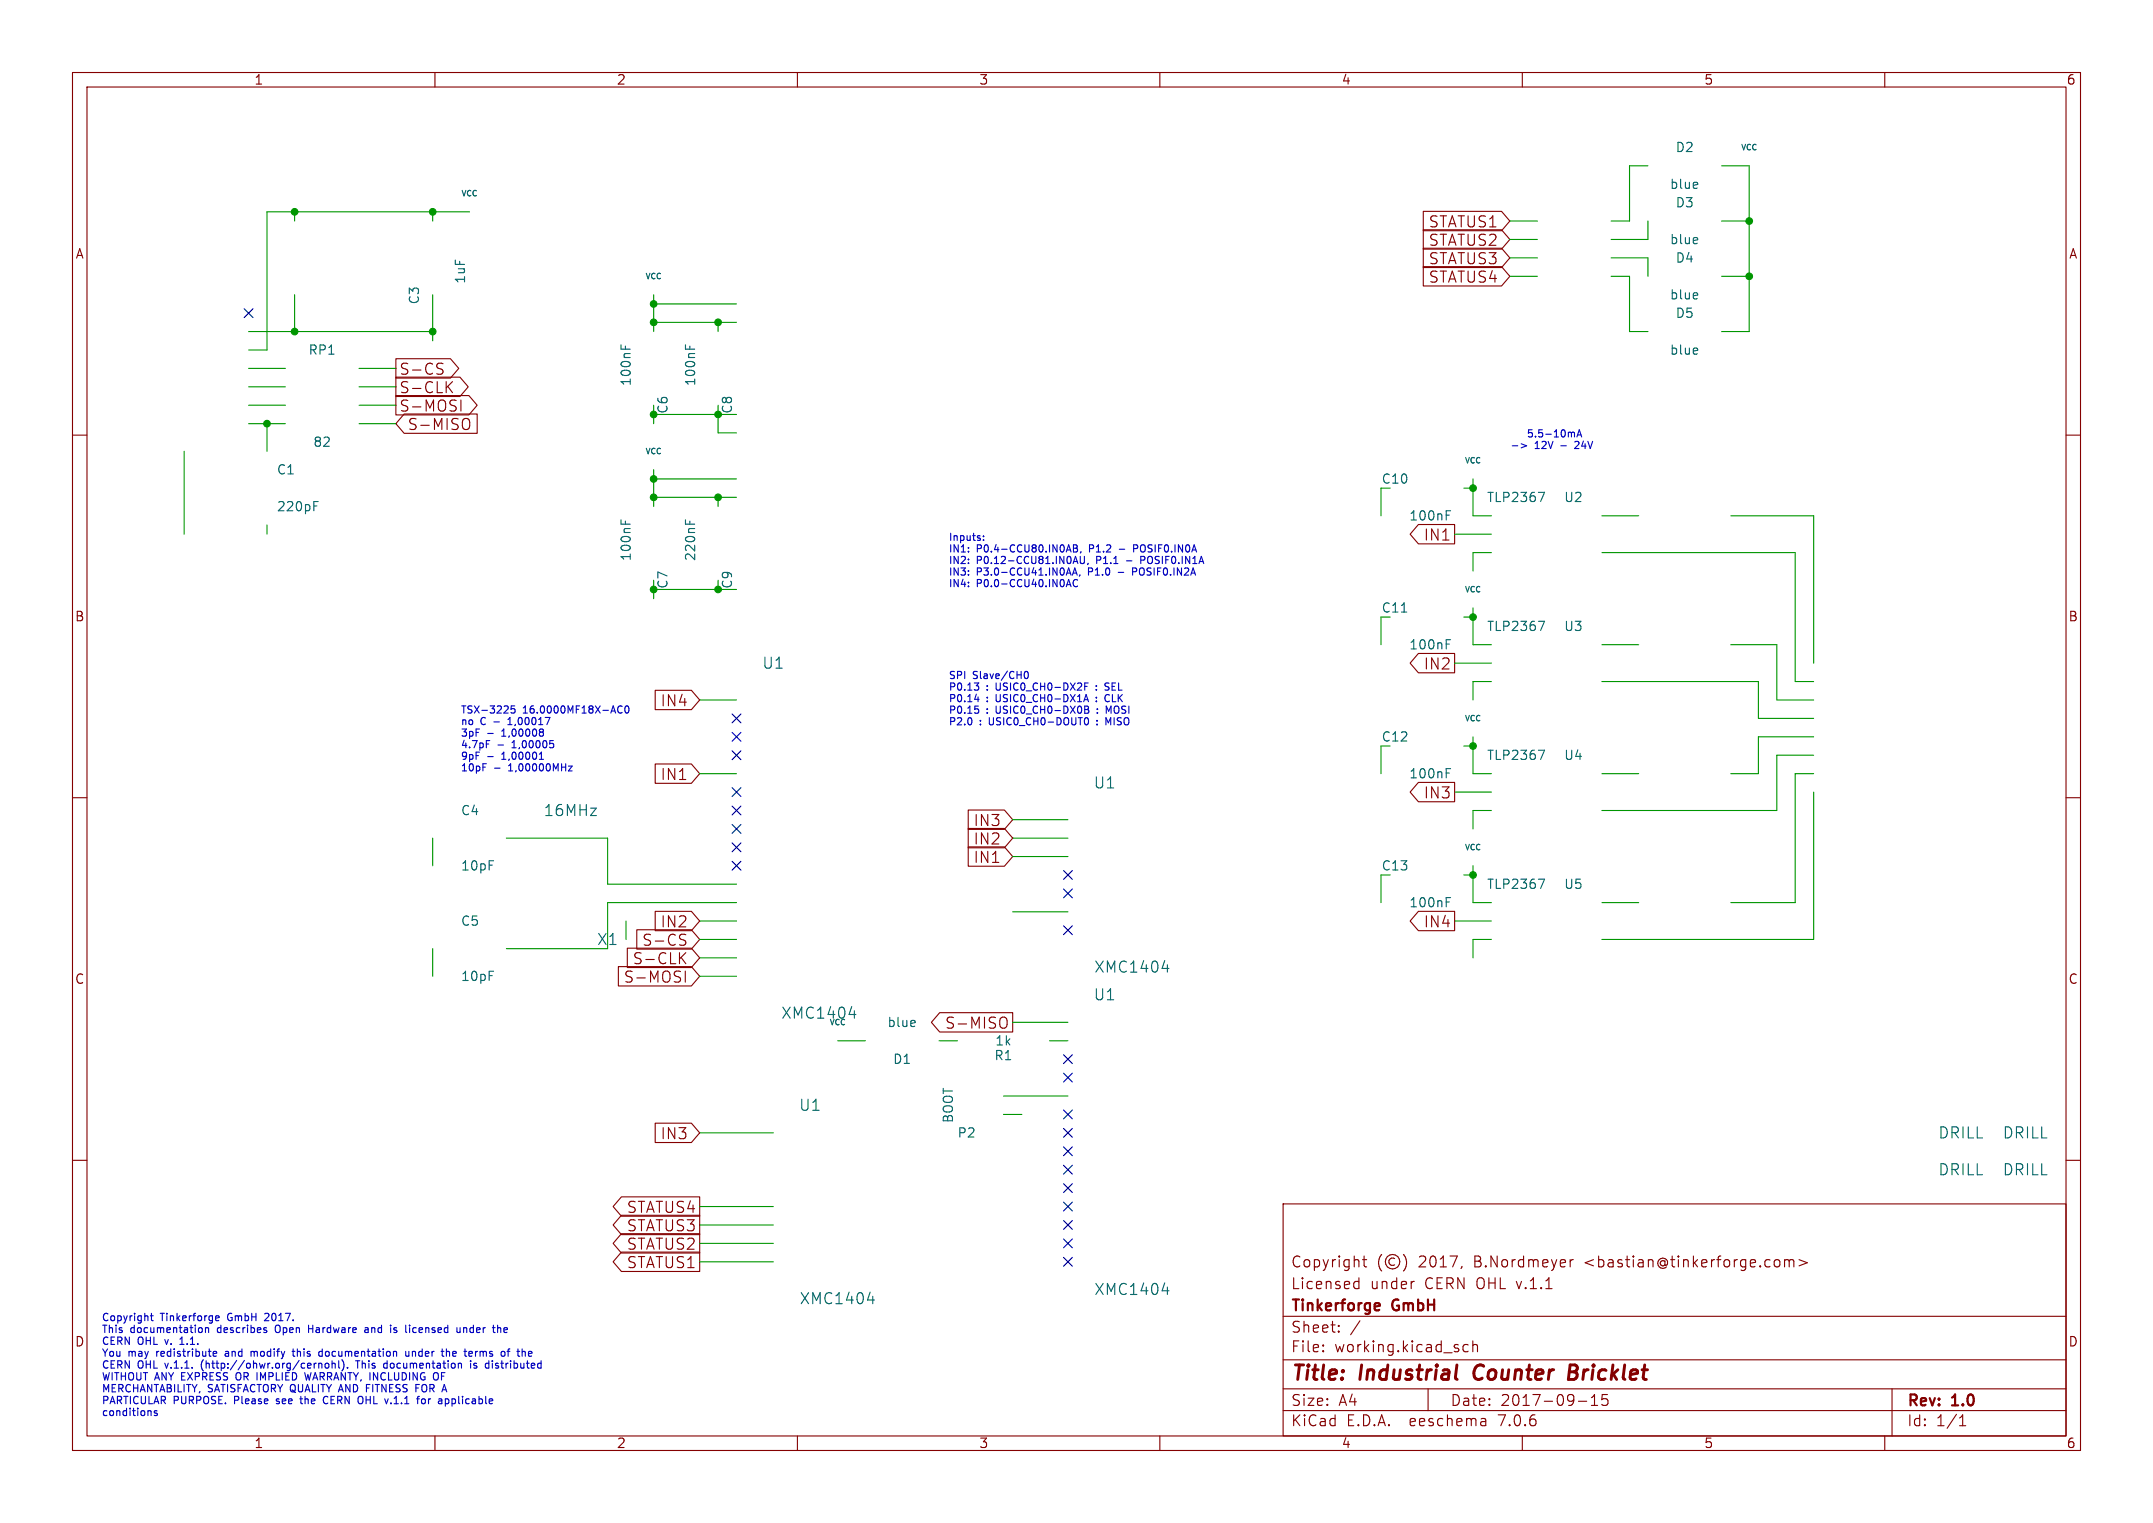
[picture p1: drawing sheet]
<svg xmlns="http://www.w3.org/2000/svg" width="297mm" height="210mm" viewBox="0 0 297 210" stroke-linecap="round" stroke-linejoin="round" font-family="sans-serif">
<g fill="none" stroke="#840000" stroke-width=".15">
<path d="M10 10h277v190h-277zM12 12h273v186h-273zM60 10v2M110 10v2M160 10v2M210 10v2M260 10v2M196.3 29.1h10.8l1.2 1.4-1.2 1.3h-10.8zM196.3 36.8h10.8l1.2 1.3-1.2 1.3h-10.8zM196.3 34.2h10.8l1.2 1.4-1.2 1.3h-10.8zM196.3 31.7h10.8l1.2 1.3-1.2 1.4h-10.8zM10 60h2"/>
<path d="M54.6 52h8.8l1.2 1.3-1.2 1.4h-8.8zM54.6 54.5h10.1l1.1 1.4-1.1 1.3h-10.1zM54.6 49.5h7.5l1.2 1.3-1.2 1.3h-7.5zM55.8 57.1h10v2.7h-10l-1.2-1.4zM60.5 50.8a.56 .56 0 0 1 .6 .4l-.1 .3-.5 .1M60.5 50.1l.6 .1M61.8 53.3l.6 .8M62.4 52.6l-.8 .9M63.6 55.2v1.5M64.1 57.7a.51 .51 0 0 1 .7 .5v.5a.51 .51 0 0 1-.7 .5M285 60h2M195.7 72.3h5v2.7h-5l-1.2-1.3z"/>
<path d="M90.4 95.2h5l1.1 1.3-1.1 1.4h-5zM195.7 90.1h5v2.7h-5l-1.2-1.4zM10 110h2M90.4 105.3h5l1.1 1.4-1.1 1.3h-5zM133.6 114.2h5l1.1 1.4-1.1 1.3h-5zM133.6 111.7h5l1.1 1.3-1.1 1.4h-5zM133.6 116.8h5l1.1 1.3-1.1 1.3h-5zM195.7 107.9h5v2.7h-5l-1.2-1.4zM285 110h2M85.3 133.3h10.1l1.1 1.3-1.1 1.4h-10.1zM86.5 130.7h8.9l1.1 1.4-1.1 1.3h-8.9zM87.8 128.2h7.6l1.1 1.3-1.1 1.4h-7.6z"/>
<path d="M90.4 125.7h5l1.1 1.3-1.1 1.3h-5zM94 132l.6 .9M94 129.5a.56 .56 0 0 1 .6 .4l-.1 .4h-.5M94.4 128.8l.2 .1M94.5 133.9v1.5M94.6 131.4l-.9 .8M129.6 139.6h10.1v2.7h-10.1l-1.1-1.3zM195.7 125.7h5v2.6h-5l-1.2-1.3zM10 160h2M90.4 154.9h5l1.1 1.3-1.1 1.3h-5zM138.3 140.3a.51 .51 0 0 1 .6 .5v.5a.51 .51 0 0 1-.6 .5M285 160h2"/>
<path d="M85.7 170.1h10.8v2.7h-10.8l-1.1-1.3zM85.7 172.7h10.8v2.6h-10.8l-1.1-1.3zM85.7 167.6h10.8v2.6h-10.8l-1.1-1.3zM85.7 165h10.8v2.7h-10.8l-1.1-1.3zM177 166h108v32h-108zM186.9 177.6l.1 .1 .5-.1M186.9 176.8l.1-.1 .5 .1M187.5 176.2v1.5M188 173.7h.5M188.2 173.2v1.3v.1l.3 .1M190.6 173a1.72 1.72 0 0 0 0 2.3M192.4 173.6a.52 .52 0 0 0-.8 .4 .52 .52 0 0 0 .8 .4"/>
<path d="M193.6 173a1.72 1.72 0 0 1 0 2.3M195 176.7h.1M201.7 174.6l-.2 .3M216.6 173.7v1M217 173.7l-.3 .1-.1 .2M245 173.7a.41 .41 0 0 1 .5 .3v.4a.41 .41 0 0 1-.5 .3M246.2 173.8a.37 .37 0 0 1 .6 .1M246.2 173.7v1M246.8 173.9l.2-.2 .4 .1 .1 .9M246.8 173.9v.8M248.2 173.7l1.1 .4-1.1 .5M60 198v2"/>
<path d="M110 198v2M160 198v2M177 194.5h108M177 191.5h108M177 187.5h108M177 181.5h108M182.5 186.3h.1l-.1 .1M182.5 186.3v.1M182.5 185.5v.1M182.5 185.5h.1l-.1 .1M184.7 183.6v.1M184.7 183.6h-.1l.1 .1"/>
<path d="M184.7 182.8v.1M184.7 182.8h-.1l.1 .1M187.6 182.1l-1.3 2M197 191.5v3M202.5 185.5l-.4-.1-.3 .3v.4l.2 .2 .1 .1 .4-.1M203.2 185.5a.37 .37 0 0 1 .6 .1v.8M203.2 184.9v1.5M204.9 195.7l.1 .9M205 196.5l-.2 .1M205 196h-.2M210 198v2M217.7 193.2h1.2"/>
<path d="M219.5 193.8h.9M219.5 192.7l.5-.4v1.5M221.7 192.3h-.7v.7l.2-.1h.5l.1 .3-.1 .5-.2 .1h-.3l-.2-.1M260 198v2M261 191.5v6.5M270.3 196.6h.9M270.3 195.5l.4-.4v1.5"/>
<circle cx="192.1" cy="174" r="1"/>
</g>
<path d="M203.6 188.5a1.27 1.27 0 0 0 0 1.6M216.5 189.2h.6M217.1 189.2l.3 .1M217.3 188.2h-.7l-.3 2h.8l.2-.1M217.3 189.1l-.2 .1" fill="none" stroke="#840000" stroke-width=".4"/>
<path d="M190.1 179.7l.2 .1v.2l-.7 .2M190.3 180.6l-.2 .1" fill="none" stroke="#840000" stroke-width=".3"/>
<g fill="none" stroke="#0000c2" stroke-width=".15">
<path d="M211.4 59.3h-.5l-.1 .4 .2-.1M217.6 60h.5M135.7 74.4v.1M135.7 73.9v.1M147.4 75.1l.4 1M147.4 78.3l.4 1M147.4 79.9l.4 1M147.9 79.3l.4-1 .3 1M148 79h.5M148.1 75.1h.3l.2 .2-.2 .3 .2 .1v.2l-.1 .2h-.4zM148.1 75.6h.3M148.1 77.4h.5"/>
<path d="M148.4 76.7l.3 1M149 79.3l-.1 .1M149 76.7v.8l.2 .2h.3l.1-.2v-.8M149.1 76.1l-.1 .2M150.1 77.7l-.1 .2M154.3 78.9h.7M154.4 75.7h.8M155.4 77.3h.7M156.2 78.8h.4M156.4 75.6h.4M156.6 78.3h-.4v1M156.8 75.1h-.4v1"/>
<path d="M157.4 76.7v1M157.4 77.2h.4M208.6 61.5h.8M209.8 61.2l.8 .3-.8 .3M210.8 60.2l.2 .1M217.3 60.9l-.1 .1M217.5 60.3l.4-1 .3 1M217.8 61.3l-.6 .6h.6M70.1 99.9h.5M70.3 99.1l-.2 .1M71 97.3h-.5v.5l.1-.1 .4 .1 .1 .1-.1 .3-.1 .1-.4-.1M85.8 97.4a.47 .47 0 0 0-.6 .4 .47 .47 0 0 0 .4 .5l.2-.1"/>
<path d="M86.3 97.4l.1-.1a.53 .53 0 0 1 .4 .5 .53 .53 0 0 1-.4 .5 .66 .66 0 0 1-.1-.9zM134.4 96.4h.7M134.5 97.4h.5M134.8 94.6l.2 .1v.3l-.2 .2M134.8 97.7l.2 .2v.3l-.2 .2M134.9 96.1v.7M135 94.2l-.3 .4M141.4 92.7l.1-.1a.53 .53 0 0 1 .4 .5 .53 .53 0 0 1-.4 .5l-.1-.1-.1-.3zM147.2 80.6h.5M148.6 80a.47 .47 0 0 0-.6 .3 .47 .47 0 0 0 .5 .6l.1-.1M149.5 96.8l.3-1 .4 1M149.6 96.5h.5"/>
<path d="M149.6 94.6h.4M149.6 97.4l.5 .1 .1 .1-.2 .2M149.6 97.8h.4M149.7 99h.1a.53 .53 0 0 1 .4 .5 .53 .53 0 0 1-.4 .5l-.1-.1M150 97.8l.2 .2v.3l-.6 .1M150.1 94.2h-.5v1M151.2 95.1v.1M151.2 94.6h.1M151.2 96.1v.1M151.2 96.7v.1M151.3 99.9v.1M151.3 99.3v.1"/>
<path d="M151.4 98.3v.1M151.4 97.7v.1M152.4 95.1l.4 .1M152.8 95.8a.53 .53 0 0 0-.4 .5 .53 .53 0 0 0 .4 .5M152.8 94.2h-.2l-.2 .2 .1 .2 .3 .1M152.9 99.7l-.3-.7v1M152.9 98.1l-.3-.7v1M66.6 105.3h.5M67.1 102.1h.5M74.4 104.7h.6M74.7 103.7v1M75 100.7l-.2 .3h.1l.1 .3-.2 .2"/>
<path d="M75.9 102.1h.4M76.2 102.5l.2 .2v.2l-.2 .2M78.4 105.6h.5l-.5 .7h.5M20.7 194.5l.1 .2v.5M20.7 181.4h.4M20.9 181.1v.9l.2 .1M21.7 194.6l-.3-.1-.1 .2v.1l.4 .1v.2h-.4M24.8 185.4h.6M25 184.5l-.2 .2M27.6 183.1h.2l.1 .2v.4h-.3M27.8 187.9v.7M28.3 183.2l.2-.1h.2l.1 .6"/>
<path d="M28.3 183.1v.6M29.4 186.7l.5-.1-.1-.2-.2-.1-.2 .2 .1 .5h.3M29.7 181.6l.2-.2h.2l.1 .2v.1l-.5 .1M29.7 182l.2 .1h.3M31.1 186.7v.3M32.6 189.4v.7M34.6 186.3v.7M34.9 186.3l-.3 .1M36.6 181.1l-.1 .1M36.7 183.4l.1 .2-.1 .1M36.7 183.1h.1M37.1 181.5l-.6 .6h.6"/>
<path d="M38 182.9v.7M38.1 193.5l.1 .1M38.2 192.9v.3M40.3 186.3h.4M40.4 186v.9l.3 .1M41.4 192.9h.3M41.5 192.5v.9l.2 .2M42 189.3l.3 1 .2-.7 .2 .7M42.6 182.7v1M42.6 183.2h.5M44 186.8l.2 .2h.3M44 188v.7"/>
<path d="M44 188.1l.1-.1h.3v.7M44.5 186.4l-.3-.1-.2 .2M44.5 186v1M44.8 192.6a.5 .5 0 0 0-.2 .6 .5 .5 0 0 0 .6 .3M44.9 188h.3l.2 .2v.3l-.2 .2-.3-.1-.1-.1zM45.8 188.1l.2-.1h.2v.7M45.8 187.6v1.1M46.7 187.6v.9l.2 .2M47.2 187.5a1.19 1.19 0 0 1 0 1.5M47.9 188.6v.1M49.3 187.6v1.1M49.9 192.6a.72 .72 0 0 1 0 .9"/>
<path d="M50.4 183.1h.3l.1 .6M50.5 191.4h.4M50.8 183.3l-.3 .1-.2 .1 .2 .2h.3M53 188.6l.1 .1 .3-.1M53.4 188h-.3l-.1 .1M53.4 187.6v1.1M54.3 183.7h.4M54.7 183.1h-.2l-.2 .1 .1 .2 .3 .1M56 186.3v.7h.3l.1-.1M56.4 186.3v.7M56.5 182.7v.1M56.9 186.3v.7"/>
<path d="M57 183.1l-.1 .2 .1 .4M57 186.3l-.1 .1M57.4 191.4h.3M58.2 192.9h.3l.2 .2v.3l-.2 .2-.3-.1-.1-.1zM60.3 189.3a.72 .72 0 0 1 0 .9M61.4 192.9h.3l.2 .2-.1 .4h-.4M61.6 186.4l.1-.1 .3 .1v.6M61.6 186v1M63 183.1l.1 .6h.2h.2M63.5 183.1v.6M63.5 188l.2 .1v.6M64 183.1v.6"/>
<path d="M64.3 183.1h-.2l-.1 .1M64.9 187.6v.1M64.9 188v.7M65 186.3l.2 .3-.5 .1M65.1 187h-.1M65.4 188.6h.3M65.6 186.3v.7M65.6 186.4v.1M65.7 188h-.2l-.1 .1v.2l.3 .1M67.9 187.6v.1M67.9 188v.7M68.8 183.1l.3 .1v.5"/>
<path d="M69.6 183.1v.6M70 186.3h.3M70 183.3l-.5 .1M70.3 186l-.2 .1v.9M72.9 187h.4M72.9 186.4l.3-.1 .2 .3-.5 .1"/>
</g>
<g fill="none" stroke="#009600" stroke-width=".15">
<path d="M40.6 29.2v1.3M59.7 29.2v1.3M64.8 29.2h-28v19.1h-2.5M208.3 38.1h3.8M208.3 35.6h3.8M208.3 33h3.8M208.3 30.5h3.8M222.2 38.1h2.6v7.6h2.5M222.2 35.6h5.1v2.5M227.3 30.5v2.5h-5.1M227.3 22.9h-2.5v7.6h-2.6M237.5 22.9h3.8v22.8h-3.8"/>
<path d="M237.5 38.1h3.8M237.5 30.5h3.8M34.3 45.7h25.4M34.3 50.8h5.1M34.3 53.3h5.1M34.3 55.9h5.1M34.3 58.4h5.1M36.8 58.4v3.8M40.6 40.6v5.1M49.5 50.8h5.1M49.5 53.3h5.1M49.5 55.9h5.1"/>
<path d="M49.5 58.4h5.1M59.7 40.6v6.4M90.2 40.6v5.1M90.2 55.9v2.5M90.2 57.2h11.4M90.2 44.5h11.4M90.2 41.9h11.4M99.1 55.9v3.8h2.5M99.1 44.5v1.2M25.4 62.2v11.5M36.8 72.4v1.3M90.2 64.8v5.1"/>
<path d="M90.2 66h11.4M90.2 68.6h11.4M99.1 68.6v1.3M190.5 67.3v3.8M200.7 73.7h5M201.9 67.3h1.3M203.2 66v5.1h2.5M205.7 76.2h-2.5v2.5M221 76.2h26.6v17.8h2.6M221 71.1h5.1M238.8 71.1h11.4v20.3M90.2 80v2.6"/>
<path d="M90.2 81.3h11.4M96.5 96.5h5.1M99.1 80v1.3M190.5 85.1v3.8M200.7 91.4h5M201.9 85.1h1.3M203.2 83.8v5.1h2.5M205.7 94h-2.5v2.5M221 94h21.6v5.1h7.6M221 88.9h5.1M238.8 88.9h6.3v7.6h5.1M59.7 115.6v3.8"/>
<path d="M69.8 115.6h14v6.3h17.8M96.5 106.7h5.1M139.7 118.1h7.6M139.7 113h7.6M139.7 115.6h7.6M190.5 102.9v3.8M200.7 109.2h5M201.9 102.9h1.3M203.2 119.4v5.1h2.5M203.2 101.6v5.1h2.5M205.7 111.8h-2.5v2.5M221 106.7h5.1"/>
<path d="M250.2 106.7h-2.6v17.8h-8.8M250.2 104.1h-5.1v7.7h-24.1M250.2 101.6h-7.6v5.1h-3.8M250.2 109.2v20.3h-29.2M59.7 130.8v3.8M86.4 127v2.5M96.5 132.1h5.1M96.5 134.6h5.1M96.5 129.5h5.1M96.5 127h5.1M101.6 124.5h-17.8v6.3h-14M139.7 125.7h7.6"/>
<path d="M190.5 120.7v3.8M200.7 127h5M201.9 120.7h1.3M205.7 129.5h-2.5v2.6M221 124.5h5.1M96.5 156.2h10.2M115.6 143.5h3.8M129.5 143.5h2.6M138.4 151.1h8.9M138.4 153.7h2.6M139.7 141h7.6M144.8 143.5h2.5"/>
<path d="M96.5 168.9h10.2M96.5 174h10.2M96.5 166.4h10.2M96.5 171.5h10.2"/>
</g>
<g fill="none" stroke="#000084" stroke-width=".15">
<path d="M33.7 42.6l1.2 1.2M34.9 42.6l-1.2 1.2M101 98.5l1.2 1.2M102.2 98.5l-1.2 1.2M101 118.8l1.2 1.2M101 103.5l1.2 1.2M101 111.2l1.2 1.2M101 116.2l1.2 1.2M101 113.7l1.2 1.2M101 101l1.2 1.2M101 108.6l1.2 1.2M102.2 118.8l-1.2 1.2"/>
<path d="M102.2 103.5l-1.2 1.2M102.2 111.2l-1.2 1.2M102.2 116.2l-1.2 1.2M102.2 113.7l-1.2 1.2M102.2 101l-1.2 1.2M102.2 108.6l-1.2 1.2M146.7 122.6l1.2 1.2M146.7 127.7l1.2 1.2M146.7 120l1.2 1.3M147.9 122.6l-1.2 1.2M147.9 127.7l-1.2 1.2M147.9 120l-1.2 1.3"/>
<path d="M146.7 148l1.2 1.2M146.7 158.1l1.2 1.3M146.7 155.6l1.2 1.2M146.7 153.1l1.2 1.2M146.7 145.4l1.2 1.3M147.9 148l-1.2 1.2M147.9 158.1l-1.2 1.3M147.9 155.6l-1.2 1.2M147.9 153.1l-1.2 1.2M147.9 145.4l-1.2 1.3M146.7 170.8l1.2 1.3M146.7 168.3l1.2 1.2"/>
<path d="M146.7 165.8l1.2 1.2M146.7 160.7l1.2 1.2M146.7 163.2l1.2 1.2M146.7 173.4l1.2 1.2M147.9 170.8l-1.2 1.3M147.9 168.3l-1.2 1.2M147.9 165.8l-1.2 1.2M147.9 160.7l-1.2 1.2M147.9 163.2l-1.2 1.2M147.9 173.4l-1.2 1.2"/>
</g>
<g fill="none" stroke="#006464" stroke-width=".15">
<path d="M234.1 25.2l.1 .2-.6 .2M234.1 32.8l.1 .3-.6 .1M85.7 47.5v.6M86.3 47.7v.4M94.6 47.5v.6M95.2 47.7v.4M234.1 48.1l.1 .2-.6 .1M234.1 40.4l.1 .3-.6 .1M43.3 69.8h.4M43.3 69.2h.6M85.7 71.7v.6M86.3 71.9v.4"/>
<path d="M94.6 71.7v.6M95.2 71.9v.4M199.5 71h.4M199.5 70.4h.6M212.2 67.9h.9l-.6 1.3M193.3 84.4h.8M199.5 88.8h.4M199.5 88.2h.6M212.2 85.7h.9l-.6 1.2M199.5 106.6h.4M199.5 106h.6M212.2 103.4h.9l-.6 1.3"/>
<path d="M117.1 139.9h1M117.9 139.4v1M160.3 133.5h1M161 133v1M199.5 124.4h.4M199.5 123.8h.6M212.2 121.2h.9l-.6 1.3M126.2 140.8v.2l-.6 .1M119.7 179.3h.9M120.4 178.8v1M160.3 178h1M161 177.5v1"/>
</g>
<g fill="#009600" stroke="#009600" stroke-width=".15">
<circle cx="99.1" cy="81.3" r=".46"/>
<circle cx="99.1" cy="68.6" r=".46"/>
<circle cx="90.2" cy="57.2" r=".46"/>
<circle cx="90.2" cy="41.9" r=".46"/>
<circle cx="90.2" cy="66" r=".46"/>
<circle cx="99.1" cy="57.2" r=".46"/>
<circle cx="90.2" cy="44.5" r=".46"/>
<circle cx="99.1" cy="44.5" r=".46"/>
<circle cx="90.2" cy="68.6" r=".46"/>
<circle cx="90.2" cy="81.3" r=".46"/>
<circle cx="40.6" cy="45.7" r=".46"/>
<circle cx="40.6" cy="29.2" r=".46"/>
<circle cx="36.8" cy="58.4" r=".46"/>
<circle cx="59.7" cy="29.2" r=".46"/>
<circle cx="59.7" cy="45.7" r=".46"/>
<circle cx="241.3" cy="38.1" r=".46"/>
<circle cx="241.3" cy="30.5" r=".46"/>
<circle cx="203.2" cy="120.7" r=".46"/>
<circle cx="203.2" cy="102.9" r=".46"/>
<circle cx="203.2" cy="85.1" r=".46"/>
<circle cx="203.2" cy="67.3" r=".46"/>
</g>
<g font-size="2.8" fill="#840000">
<text x="178" y="190.9">Title:</text>
<text x="187.7" y="190.9">Industrial</text>
<text x="204.2" y="190.9">Counter</text>
<text x="218" y="190.9">Bricklet</text>
</g>
<g font-size="2.1" fill="#840000">
<text x="197" y="31.6">STATUS1</text>
<text x="197" y="34.1">STATUS2</text>
<text x="197" y="39.2">STATUS4</text>
<text x="197" y="36.7">STATUS3</text>
<text x="55" y="51.9">S-CS</text>
<text x="55" y="54.4">S-CLK</text>
<text x="55" y="57">S-MOSI</text>
<text x="56.1" y="59.5">S-MISO</text>
<text x="196.4" y="74.8">IN1</text>
<text x="196.4" y="92.5">IN2</text>
<text x="91.1" y="97.6">IN4</text>
<text x="91.1" y="107.8">IN1</text>
<text x="196.4" y="110.3">IN3</text>
<text x="134.2" y="116.7">IN2</text>
<text x="134.2" y="114.1">IN3</text>
<text x="134.2" y="119.2">IN1</text>
<text x="88.5" y="130.6">S-CS</text>
<text x="91.1" y="128.1">IN2</text>
<text x="196.4" y="128.1">IN4</text>
<text x="86" y="135.7">S-MOSI</text>
<text x="87.2" y="133.2">S-CLK</text>
<text x="130.3" y="142.1">S-MISO</text>
<text x="91.1" y="157.3">IN3</text>
<text x="86.4" y="167.5">STATUS4</text>
<text x="86.4" y="172.5">STATUS2</text>
<text x="86.4" y="170">STATUS3</text>
<text x="86.4" y="175.1">STATUS1</text>
<text x="178" y="178">Licensed</text>
<text x="178" y="175">Copyright</text>
<text x="189" y="178">under</text>
<text x="195.7" y="175">2017,</text>
<text x="196.6" y="178">CERN OHL v.1.1</text>
<text x="203.5" y="175">B.Nordmeyer</text>
<text x="218.8" y="175">&lt;bastian@tinkerforge.com&gt;</text>
<text x="178" y="184">Sheet:</text>
<text x="178" y="181.2">Tinkerforge</text>
<text x="192.2" y="181.2">GmbH</text>
<text x="178" y="186.7">File:</text>
<text x="184.1" y="186.7">working.kicad_sch</text>
<text x="178" y="196.9">KiCad</text>
<text x="178" y="194.1">Size:</text>
<text x="184.7" y="194.1">A4</text>
<text x="185.7" y="196.9">E.D.A.</text>
<text x="194.6" y="196.9">eeschema</text>
<text x="200" y="194.1">Date:</text>
<text x="207" y="196.9">7.0.6</text>
<text x="207" y="194.1">2017-09-15</text>
<text x="263" y="194.3">Rev:</text>
<text x="263" y="196.9">Id:</text>
<text x="267.1" y="196.9">1/1</text>
<text x="269.4" y="194.3">1.0</text>
</g>
<g font-size="2.1" fill="#006464">
<text x="105.1" y="92.4">U1</text>
<text x="74.9" y="112.8">16MHz</text>
<text x="150.8" y="108.9">U1</text>
<text x="82.3" y="130.5">X1</text>
<text x="150.9" y="134.3">XMC1404</text>
<text x="107.7" y="140.7">XMC1404</text>
<text x="150.8" y="138.2">U1</text>
<text x="110.2" y="153.4">U1</text>
<text x="267.3" y="157.2">DRILL</text>
<text x="276.2" y="157.2">DRILL</text>
<text x="267.3" y="162.3">DRILL</text>
<text x="276.2" y="162.3">DRILL</text>
<text x="150.9" y="178.8">XMC1404</text>
<text x="110.2" y="180.1">XMC1404</text>
</g>
<g font-size="1.8" fill="#840000">
<text x="35" y="11.9">1</text>
<text x="85" y="11.9">2</text>
<text x="135" y="11.9">3</text>
<text x="185" y="11.9">4</text>
<text x="235" y="11.9">5</text>
<text x="285" y="11.9">6</text>
<text x="10.3" y="35.9">A</text>
<text x="285.3" y="35.9">A</text>
<text x="10.3" y="85.9">B</text>
<text x="285.3" y="85.9">B</text>
<text x="10.3" y="135.9">C</text>
<text x="285.3" y="135.9">C</text>
<text x="10.3" y="185.9">D</text>
<text x="285.3" y="185.9">D</text>
<text x="35" y="199.9">1</text>
<text x="85" y="199.9">2</text>
<text x="135" y="199.9">3</text>
<text x="185" y="199.9">4</text>
<text x="235" y="199.9">5</text>
<text x="285" y="199.9">6</text>
</g>
<g font-size="1.8" fill="#006464">
<text x="231.1" y="21.2">D2</text>
<text x="230.3" y="26.3">blue</text>
<text x="231.1" y="28.8">D3</text>
<text x="230.3" y="33.9">blue</text>
<text x="64.4" y="39.2" transform="rotate(-90 64.4 39.2)">1uF</text>
<text x="230.3" y="41.5">blue</text>
<text x="231.1" y="36.4">D4</text>
<text x="58" y="42.1" transform="rotate(-90 58 42.1)">C3</text>
<text x="231.1" y="44">D5</text>
<text x="42.5" y="49.1">RP1</text>
<text x="87.2" y="53.3" transform="rotate(-90 87.2 53.3)">100nF</text>
<text x="96.1" y="53.3" transform="rotate(-90 96.1 53.3)">100nF</text>
<text x="230.3" y="49.1">blue</text>
<text x="92.3" y="57.1" transform="rotate(-90 92.3 57.1)">C6</text>
<text x="101.2" y="57.1" transform="rotate(-90 101.2 57.1)">C8</text>
<text x="38.1" y="65.6">C1</text>
<text x="43.1" y="61.8">82</text>
<text x="38.1" y="70.7">220pF</text>
<text x="190.5" y="66.9">C10</text>
<text x="194.3" y="72">100nF</text>
<text x="205" y="69.4">TLP2367</text>
<text x="215.7" y="69.4">U2</text>
<text x="87.2" y="77.5" transform="rotate(-90 87.2 77.5)">100nF</text>
<text x="96.1" y="77.5" transform="rotate(-90 96.1 77.5)">220nF</text>
<text x="92.3" y="81.3" transform="rotate(-90 92.3 81.3)">C7</text>
<text x="101.2" y="81.3" transform="rotate(-90 101.2 81.3)">C9</text>
<text x="190.5" y="84.7">C11</text>
<text x="194.3" y="89.8">100nF</text>
<text x="205" y="87.2">TLP2367</text>
<text x="215.7" y="87.2">U3</text>
<text x="190.5" y="102.5">C12</text>
<text x="194.3" y="107.5">100nF</text>
<text x="205" y="105">TLP2367</text>
<text x="215.7" y="105">U4</text>
<text x="63.5" y="112.6">C4</text>
<text x="63.5" y="120.2">10pF</text>
<text x="190.5" y="120.2">C13</text>
<text x="194.3" y="125.3">100nF</text>
<text x="205" y="122.8">TLP2367</text>
<text x="215.7" y="122.8">U5</text>
<text x="63.5" y="127.9">C5</text>
<text x="63.5" y="135.5">10pF</text>
<text x="122.3" y="141.8">blue</text>
<text x="123.1" y="146.9">D1</text>
<text x="137.1" y="146.4">R1</text>
<text x="137.2" y="144.4">1k</text>
<text x="131.7" y="155" transform="rotate(-90 131.7 155)">BOOT</text>
<text x="132" y="157.1">P2</text>
</g>
<g font-size="1.4" fill="#0000c2">
<text x="211.3" y="60.4">5.5-10mA</text>
<text x="211.7" y="62">12V</text>
<text x="215.5" y="62">-</text>
<text x="217.7" y="62">24V</text>
<text x="130.8" y="74.7">Inputs:</text>
<text x="130.8" y="76.2">IN1:</text>
<text x="130.8" y="77.8">IN2:</text>
<text x="134.7" y="76.2">P0.4-CCU80.IN0AB,</text>
<text x="134.7" y="77.8">P0.12-CCU81.IN0AU,</text>
<text x="150.5" y="76.2">P1.2</text>
<text x="151.5" y="77.8">P1.1</text>
<text x="157.1" y="76.2">POSIF0.IN0A</text>
<text x="158.1" y="77.8">POSIF0.IN1A</text>
<text x="130.8" y="79.4">IN3:</text>
<text x="130.8" y="81">IN4:</text>
<text x="134.7" y="79.4">P3.0-CCU41.IN0AA,</text>
<text x="134.7" y="81">P0.0-CCU40.IN0AC</text>
<text x="150.3" y="79.4">P1.0</text>
<text x="156.9" y="79.4">POSIF0.IN2A</text>
<text x="130.8" y="93.7">SPI</text>
<text x="130.8" y="95.3">P0.13</text>
<text x="134.2" y="93.7">Slave/CH0</text>
<text x="136.1" y="95.3">:</text>
<text x="137.6" y="95.3">USIC0_CH0-DX2F</text>
<text x="153.2" y="95.3">SEL</text>
<text x="63.5" y="98.5">TSX-3225</text>
<text x="63.5" y="100.1">no</text>
<text x="63.5" y="101.6">3pF</text>
<text x="66.3" y="100.1">C</text>
<text x="67.2" y="101.6">-</text>
<text x="68.3" y="100.1">-</text>
<text x="69.4" y="101.6">1,00008</text>
<text x="70.6" y="100.1">1,00017</text>
<text x="72.2" y="98.5">16.0000MF18X-AC0</text>
<text x="130.8" y="96.9">P0.14</text>
<text x="130.8" y="98.5">P0.15</text>
<text x="130.8" y="100.1">P2.0</text>
<text x="135.2" y="100.1">:</text>
<text x="136.1" y="96.9">:</text>
<text x="136.1" y="98.5">:</text>
<text x="136.7" y="100.1">USIC0_CH0-DOUT0</text>
<text x="137.6" y="96.9">USIC0_CH0-DX1A</text>
<text x="137.6" y="98.5">USIC0_CH0-DX0B</text>
<text x="153.2" y="96.9">CLK</text>
<text x="153.3" y="100.1">MISO</text>
<text x="153.3" y="98.5">MOSI</text>
<text x="63.5" y="103.2">4.7pF</text>
<text x="63.5" y="104.8">9pF</text>
<text x="63.5" y="106.4">10pF</text>
<text x="67.2" y="104.8">-</text>
<text x="68.1" y="106.4">-</text>
<text x="68.6" y="103.2">-</text>
<text x="69.4" y="104.8">1,00001</text>
<text x="70.4" y="106.4">1,00000MHz</text>
<text x="70.9" y="103.2">1,00005</text>
<text x="14" y="182.2">Copyright</text>
<text x="14" y="183.9">This</text>
<text x="14" y="185.5">CERN</text>
<text x="18" y="183.9">documentation</text>
<text x="19" y="185.5">OHL</text>
<text x="22.2" y="182.2">Tinkerforge</text>
<text x="23" y="185.5">v.</text>
<text x="25.3" y="185.5">1.1.</text>
<text x="30.2" y="183.9">describes</text>
<text x="31.6" y="182.2">GmbH</text>
<text x="37" y="182.2">2017.</text>
<text x="38.4" y="183.9">Open</text>
<text x="43.2" y="183.9">Hardware</text>
<text x="51.3" y="183.9">and</text>
<text x="55.1" y="183.9">is</text>
<text x="57.4" y="183.9">licensed</text>
<text x="64.7" y="183.9">under</text>
<text x="70" y="183.9">the</text>
<text x="14" y="187.2">You</text>
<text x="14" y="188.8">CERN</text>
<text x="14" y="190.4">WITHOUT ANY EXPRESS</text>
<text x="17.7" y="187.2">may</text>
<text x="19" y="188.8">OHL</text>
<text x="21.8" y="187.2">redistribute</text>
<text x="23" y="188.8">v.1.1.</text>
<text x="28.2" y="188.8">(http://ohwr.org/cernohl).</text>
<text x="31.5" y="187.2">and</text>
<text x="33" y="190.4">OR IMPLIED</text>
<text x="35.3" y="187.2">modify</text>
<text x="41.4" y="187.2">this</text>
<text x="43.1" y="190.4">WARRANTY, INCLUDING</text>
<text x="45.2" y="187.2">documentation</text>
<text x="49.9" y="188.8">This</text>
<text x="53.9" y="188.8">documentation</text>
<text x="57.4" y="187.2">under</text>
<text x="61.3" y="190.4">OF</text>
<text x="62.7" y="187.2">the</text>
<text x="66.1" y="187.2">terms</text>
<text x="66.1" y="188.8">is</text>
<text x="68.4" y="188.8">distributed</text>
<text x="71.4" y="187.2">of</text>
<text x="14" y="192.1">MERCHANTABILITY,</text>
<text x="14" y="193.7">PARTICULAR</text>
<text x="14" y="195.3">conditions</text>
<text x="23.9" y="193.7">PURPOSE.</text>
<text x="28.7" y="192.1">SATISFACTORY QUALITY AND</text>
<text x="32.5" y="193.7">Please</text>
<text x="38.6" y="193.7">see</text>
<text x="42.2" y="193.7">the</text>
<text x="45.6" y="193.7">CERN</text>
<text x="50.6" y="193.7">OHL</text>
<text x="51.2" y="192.1">FITNESS</text>
<text x="54.6" y="193.7">v.1.1</text>
<text x="58.3" y="192.1">FOR</text>
<text x="59.3" y="193.7">for</text>
<text x="62.5" y="193.7">applicable</text>
</g>
<g font-size="1.1" fill="#006464">
<text x="240.1" y="20.9">VCC</text>
<text x="63.5" y="27.3">VCC</text>
<text x="88.9" y="38.7">VCC</text>
<text x="88.9" y="62.8">VCC</text>
<text x="202" y="64.1">VCC</text>
<text x="202" y="81.9">VCC</text>
<text x="202" y="99.7">VCC</text>
<text x="202" y="117.4">VCC</text>
<text x="114.3" y="141.6">VCC</text>
</g>
</svg>
